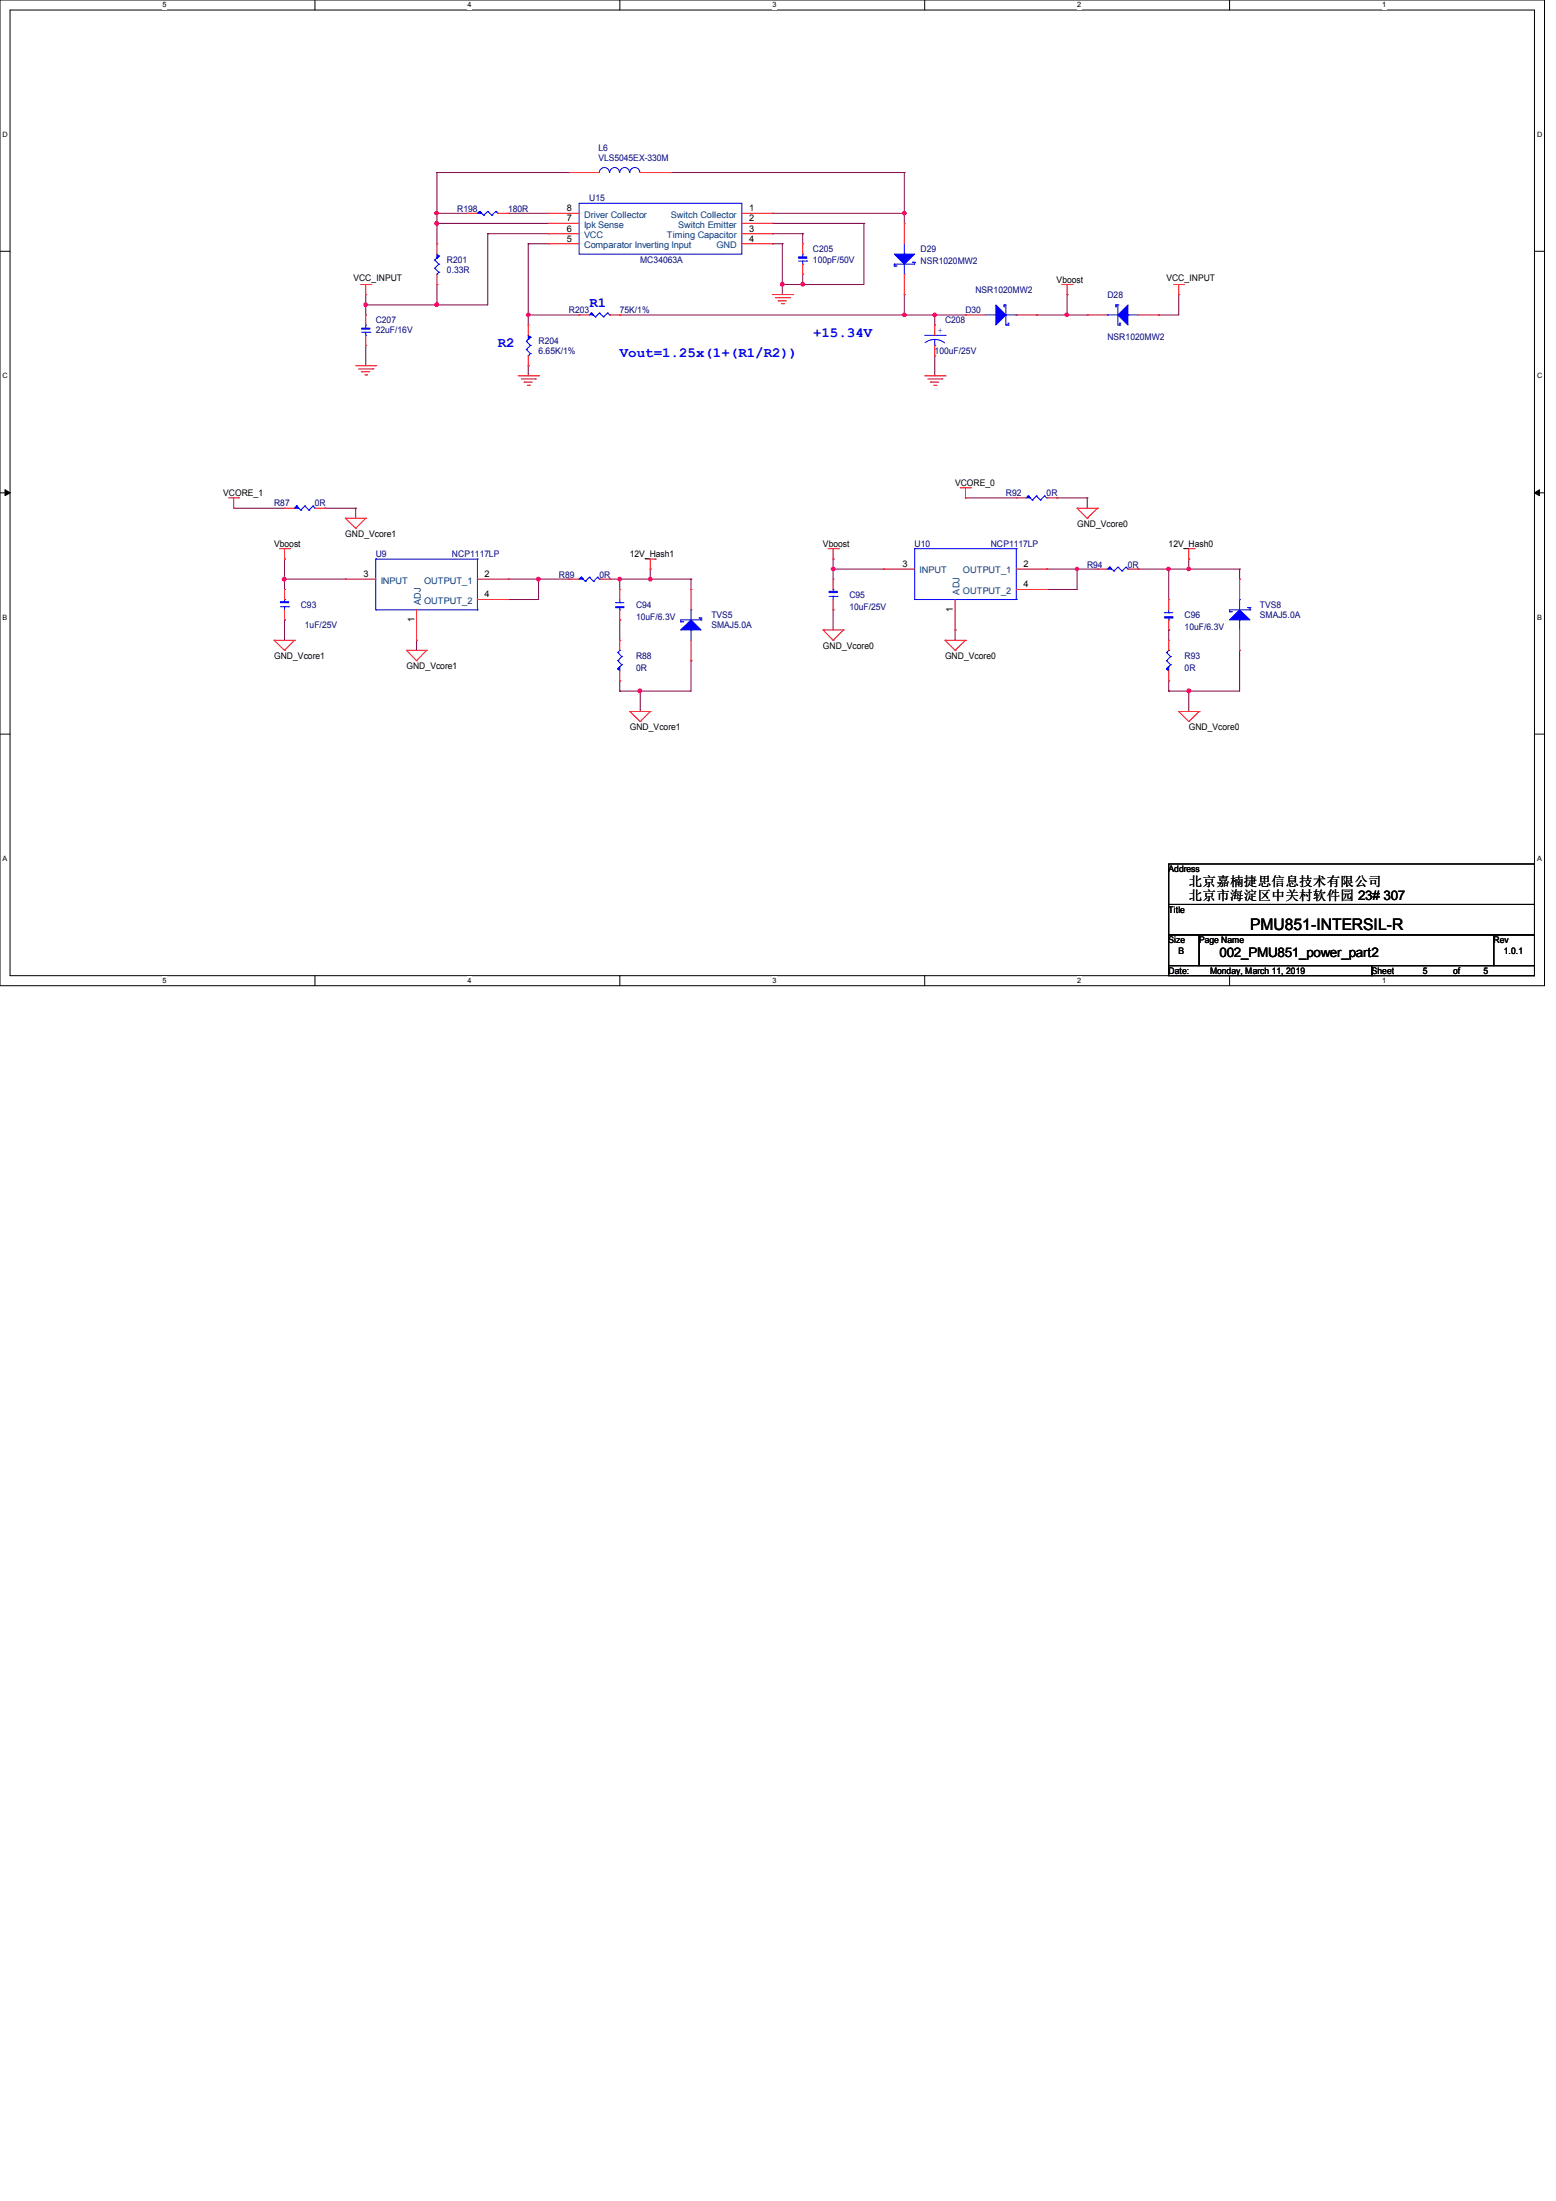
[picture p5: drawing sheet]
<svg xmlns="http://www.w3.org/2000/svg" width="210mm" height="297mm" viewBox="0 0 210 297" stroke-linecap="round" stroke-linejoin="round" font-family="sans-serif">
<path d="M0 0h208.4v133h-208.4zM1.4 1.4h205.7v130.3h-205.7z" fill="none" stroke="#000" stroke-width=".13"/>
<g fill="#fff">
<path d="M21.9 .1h.6v1.1h-.6z"/>
<path d="M21.9 131.8h.6v1.1h-.6z"/>
</g>
<path d="M42.5 0v1.4M42.5 131.7v1.3" fill="none" stroke="#000" stroke-width=".13"/>
<g fill="#fff">
<path d="M63.1 .1h.5v1.1h-.5z"/>
<path d="M63.1 131.8h.5v1.1h-.5z"/>
</g>
<path d="M83.7 0v1.4M83.7 131.7v1.3" fill="none" stroke="#000" stroke-width=".13"/>
<g fill="#fff">
<path d="M104.2 .1h.6v1.1h-.6z"/>
<path d="M104.2 131.8h.6v1.1h-.6z"/>
</g>
<path d="M124.8 0v1.4M124.8 131.7v1.3" fill="none" stroke="#000" stroke-width=".13"/>
<g fill="#fff">
<path d="M145.4 .1h.5v1.1h-.5z"/>
<path d="M145.4 131.8h.5v1.1h-.5z"/>
</g>
<path d="M165.9 0v1.4M165.9 131.7v1.3" fill="none" stroke="#000" stroke-width=".13"/>
<g fill="#fff">
<path d="M186.5 .1h.6v1.1h-.6z"/>
<path d="M186.5 131.8h.6v1.1h-.6z"/>
<path d="M.3 17.6h.8v1.1h-.8z"/>
<path d="M207.4 17.6h.8v1.1h-.8z"/>
<path d="M.3 50.2h.8v1.1h-.8z"/>
<path d="M207.4 50.2h.8v1.1h-.8z"/>
</g>
<path d="M0 33.9h1.4M207.1 33.9h1.3" fill="none" stroke="#000" stroke-width=".13"/>
<g fill="#fff">
<path d="M.3 82.8h.7v1.1h-.7z"/>
<path d="M207.4 82.8h.7v1.1h-.7z"/>
</g>
<path d="M0 66.5h1.4M207.1 66.5h1.3" fill="none" stroke="#000" stroke-width=".13"/>
<path d="M.7 66.1l.7 .4-.7 .4zM207.1 66.5l.7-.4v.8z" fill="#000" stroke="#000" stroke-width=".13"/>
<g fill="#fff">
<path d="M.3 115.3h.7v1.1h-.7z"/>
<path d="M207.4 115.3h.7v1.1h-.7z"/>
</g>
<path d="M0 99.1h1.4M207.1 99.1h1.3M157.7 116.6h49.4v5.4h-49.4zM157.7 122h49.4v4.2h-49.4zM157.7 126.2h4.1v4.1h-4.1zM157.7 130.3h27.5v1.4h-27.5zM161.8 126.2h39.8v4.1h-39.8zM185.2 130.3h21.9v1.4h-21.9zM201.6 126.2h5.5v4.1h-5.5z" fill="none" stroke="#000" stroke-width=".13"/>
<g fill="none" stroke="#800040" stroke-width=".13">
<path d="M49.4 39.8h.1M49.4 39.8v2.7M59 23.3h.1M59 30.1h.1M59 28.8h.1M59 38.4h.1M59 23.3h17.8M59 23.3v9.6M59 38.4v2.7M59 30.1h15M59 28.8h4.1M65.8 31.5h.1"/>
<path d="M65.8 31.5h8.2M65.8 31.5v9.6h-16.4M68.6 28.8h.1M68.6 28.8h5.4M71.3 32.9h.1M71.3 32.9v11M71.3 32.9h2.7M90.5 23.3h.1M90.5 23.3h31.5M104.2 28.8h.1M104.2 32.9h.1M104.2 30.1h.1"/>
<path d="M104.2 31.5h.1M104.2 30.1h12.4M104.2 28.8h17.8M104.2 31.5h4.1M104.2 32.9h1.4M105.6 38.4h.1M105.6 32.9h.1M105.6 32.9v6.9M108.3 37h.1M108.3 38.4h.1M108.3 31.5h.1M108.3 31.5v1.4"/>
<path d="M108.3 37v1.4M116.6 30.1h.1M116.6 30.1v8.3h-11M122 23.3h.1M122 28.8h.1M122 39.8h.1M122 23.3v6.8M122 39.8v2.7M144 39.8h.1M144 39.8v2.7M159.1 39.8h.1M159.1 39.8v2.7h-2.8"/>
<path d="M49.4 41.1h.1M49.4 46.6h.1M49.4 46.6v2.8M59 41.1h.1M71.3 42.5h.1M71.3 49.4h.1M71.3 42.5h6.8M71.3 49.4v1.3M83.7 42.5h.1M83.7 42.5h46.6M122 42.5h.1M126.2 48h.1"/>
<path d="M126.2 42.5h.1M126.2 42.5v1.4M126.2 48v2.7M139.9 42.5h.1M139.9 42.5h6.8M144 42.5h.1M156.3 42.5h.1M31.5 68.6h.1M31.5 68.6h6.9M38.4 75.4h.1M38.4 78.1h.1M38.4 78.1h8.2"/>
<path d="M38.4 75.4v4.1M43.9 68.6h.1M43.9 68.6h4.1M48 68.6h.1M48 68.6v1.3M68.6 78.1h.1M68.6 78.1h8.2M72.7 78.1h.1M72.7 78.1v2.8h-4.1M82.3 78.1h.1M82.3 78.1h11M83.7 78.1h.1"/>
<path d="M83.7 78.1v1.4M87.8 78.1h.1M87.8 76.8h.1M87.8 76.8v1.3M93.3 78.1h.1M93.3 78.1v1.4M112.4 75.4h.1M112.4 76.8h.1M112.4 76.8h6.9M112.4 75.4v2.7M130.3 67.2h.1M130.3 67.2h6.9"/>
<path d="M141.3 76.8h.1M141.3 79.5h.1M141.3 76.8h6.8M142.6 67.2h.1M142.6 67.2h4.1M145.4 76.8h.1M145.4 76.8v2.7h-4.1M146.7 67.2h.1M146.7 67.2v1.4M153.6 76.8h.1M153.6 76.8h13.7M157.7 76.8h.1"/>
<path d="M157.7 76.8v4.1M160.4 75.4h.1M160.4 76.8h.1M160.4 75.4v1.4M167.3 76.8h.1M167.3 76.8v1.3M38.4 83.7h.1M38.4 83.7v2.7M56.2 86.4h.1M56.2 86.4v1.4M68.6 80.9h.1M83.7 83.7h.1"/>
<path d="M83.7 91.9h.1M83.7 93.3h.1M83.7 83.7v2.7M83.7 91.9v1.4M86.4 93.3h.1M86.4 93.3v2.7M93.3 89.2h.1M93.3 89.2v4.1h-9.6M112.4 82.3h.1M112.4 82.3v2.7M128.9 85h.1M128.9 85v1.4"/>
<path d="M157.7 85h.1M157.7 93.3h.1M157.7 91.9h.1M157.7 85v1.4M157.7 91.9v1.4M160.4 93.3h.1M160.4 93.3v2.7M167.3 87.8h.1M167.3 87.8v5.5h-9.6"/>
</g>
<g fill="#f0f" stroke="#f0f" stroke-width=".13">
<circle cx="38.4" cy="78.1" r=".25"/>
<circle cx="87.8" cy="78.1" r=".25"/>
<circle cx="83.6" cy="78.1" r=".24"/>
<circle cx="72.6" cy="78.1" r=".25"/>
<circle cx="86.4" cy="93.2" r=".25"/>
<circle cx="145.4" cy="76.8" r=".23"/>
<circle cx="112.4" cy="76.8" r=".24"/>
<circle cx="157.7" cy="76.8" r=".24"/>
<circle cx="160.4" cy="93.2" r=".25"/>
<circle cx="160.5" cy="76.8" r=".24"/>
<circle cx="126.2" cy="42.5" r=".24"/>
<circle cx="58.9" cy="28.8" r=".24"/>
<circle cx="122.1" cy="28.8" r=".24"/>
<circle cx="58.9" cy="30.1" r=".25"/>
<circle cx="71.3" cy="42.5" r=".24"/>
<circle cx="105.6" cy="38.4" r=".25"/>
<circle cx="108.3" cy="38.4" r=".25"/>
<circle cx="122.1" cy="42.5" r=".24"/>
<circle cx="58.9" cy="41.1" r=".25"/>
<circle cx="49.3" cy="41.1" r=".24"/>
<circle cx="144" cy="42.5" r=".24"/>
</g>
<g fill="none" stroke="#f00" stroke-width=".13">
<path d="M48.7 38.4h1.3M49.4 39.8h.1M49.4 38.4v1.4M50 38.4h.1M59 32.9h.1M59 38.4h.1M59 32.9v1.4M59 37v1.4M63.1 28.8h.1M63.1 28.8h1.3M67.2 28.8h1.4M68.6 28.8h.1"/>
<path d="M74 28.8h.1M74 32.9h.1M74 31.5h.1M74 30.1h.1M74 28.8h4.1M74 30.1h4.1M74 31.5h4.1M74 32.9h4.1M76.8 23.3h.1M76.8 23.3h4.1M86.4 23.3h4.1M90.5 23.3h.1"/>
<path d="M100.1 28.8h4.1M100.1 30.1h4.1M100.1 31.5h4.1M100.1 32.9h4.1M104.2 28.8h.1M104.2 30.1h.1M104.2 31.5h.1M104.2 32.9h.1M104.2 39.8h2.8M107 39.8h.1M108.3 32.9h.1M108.3 37h.1"/>
<path d="M108.3 32.9v1.4M108.3 35.6v1.4M122 30.1h.1M122 39.8h.1M122 30.1v2.8M122 37v2.8M143.3 38.4h1.4M144 39.8h.1M144 38.4v1.4M144.7 38.4h.1M158.4 38.4h1.4M159.1 39.8h.1"/>
<path d="M159.1 38.4v1.4M159.8 38.4h.1M48 49.4h2.7M48.4 49.8h1.9M48.8 50.2h.1M48.8 50.2h1.1M49.2 50.6h.3M49.4 42.5h.1M49.4 46.6h.1M49.4 42.5v1.4M49.4 45.3v1.3M49.5 50.6h.1"/>
<path d="M50.3 49.8h.1M50.7 49.4h.1M69.9 50.7h2.8M70.4 51.1h1.9M70.7 51.6h.1M70.7 51.6h1.1M71.2 52h.3M71.3 43.9h.1M71.3 49.4h.1M71.3 43.9v1.4M71.3 48v1.4M71.5 52h.1"/>
<path d="M72.3 51.1h.1M72.7 50.7h.1M78.1 42.5h.1M78.1 42.5h1.4M82.3 42.5h1.4M83.7 42.5h.1M104.6 40.2h2M105 40.6h.1M105 40.6h1.1M105.5 41h.2M105.7 41h.1M106.6 40.2h.1"/>
<path d="M124.8 50.7h2.8M125.2 51.1h1.9M125.6 51.6h.1M125.6 51.6h1.1M126 52h.3M126.2 43.9h.1M126.2 48h.1M126.2 43.9v1.4M126.2 46.6v1.4M126.3 52h.1M127.1 51.1h.1M127.6 50.7h.1"/>
<path d="M130.3 42.5h.1M130.3 42.5h2.7M137.2 42.5h2.7M139.9 42.5h.1M146.7 42.5h.1M146.7 42.5h2.8M153.6 42.5h2.7M156.3 42.5h.1M30.9 67.2h1.3M31.5 68.6h.1M31.5 67.2v1.4M32.2 67.2h.1"/>
<path d="M37.7 74h1.4M38.4 75.4h.1M38.4 79.5h.1M38.4 68.6h.1M38.4 74v1.4M38.4 79.5v1.4M38.4 68.6h1.4M39.1 74h.1M42.5 68.6h1.4M43.9 68.6h.1M46.6 69.9h.1M46.6 78.1h.1"/>
<path d="M46.6 69.9h2.8M46.6 69.9l1.4 1.4M46.6 78.1h4.1M48 71.3h.1M49.4 69.9h.1M49.4 69.9l-1.4 1.4M64.4 78.1h4.2M68.6 78.1h.1M76.8 78.1h.1M76.8 78.1h1.3M80.9 78.1h1.4M82.3 78.1h.1"/>
<path d="M83.7 79.5h.1M83.7 79.5v1.4M87.1 75.4h1.3M87.8 76.8h.1M87.8 75.4v1.4M88.4 75.4h.1M93.3 79.5h.1M93.3 79.5v2.8M111.8 74h1.4M112.4 75.4h.1M112.4 78.1h.1M112.4 74v1.4"/>
<path d="M112.4 78.1v1.4M113.2 74h.1M119.3 76.8h.1M119.3 76.8h4.1M129.6 65.8h1.4M130.3 67.2h.1M130.3 65.8v1.4M131 65.8h.1M137.2 67.2h.1M137.2 67.2h1.3M137.2 76.8h4.1M137.2 79.5h4.1"/>
<path d="M141.3 76.8h.1M141.3 79.5h.1M141.3 67.2h1.3M142.6 67.2h.1M145.4 68.6h.1M145.4 68.6h2.7M145.4 68.6l1.3 1.3M146.7 69.9h.1M148.1 68.6h.1M148.1 76.8h.1M148.1 68.6l-1.4 1.3M148.1 76.8h1.4"/>
<path d="M152.2 76.8h1.4M153.6 76.8h.1M159.8 74h1.4M160.4 75.4h.1M160.4 74v1.4M161.2 74h.1M167.3 78.1h.1M167.3 78.1v2.8M37 86.4h.1M37 86.4h2.8M37 86.4l1.4 1.4M38.4 87.8h.1"/>
<path d="M38.4 83.7h.1M38.4 82.3v1.4M39.8 86.4h.1M39.8 86.4l-1.4 1.4M54.9 87.8h.1M54.9 87.8h2.7M54.9 87.8l1.3 1.4M56.2 89.2h.1M56.2 86.4h.1M56.2 82.3v4.1M57.6 87.8h.1M57.6 87.8l-1.4 1.4"/>
<path d="M64.4 80.9h4.2M68.6 80.9h.1M83.7 83.7h.1M83.7 91.9h.1M83.7 86.4h.1M83.7 82.3v1.4M83.7 86.4v1.4M83.7 90.5v1.4M85 96h.1M85 96h2.8M85 96l1.4 1.4M86.4 97.4h.1"/>
<path d="M87.8 96h.1M87.8 96l-1.4 1.4M93.3 89.2h.1M93.3 86.4v2.8M111.1 85h.1M111.1 85h2.7M111.1 85l1.3 1.4M112.4 86.4h.1M112.4 82.3h.1M112.4 80.9v1.4M113.8 85h.1M113.8 85l-1.4 1.4"/>
<path d="M127.6 86.4h.1M127.6 86.4h2.7M127.6 86.4l1.3 1.4M128.9 87.8h.1M128.9 85h.1M128.9 80.9v4.1M130.3 86.4h.1M130.3 86.4l-1.4 1.4M157.7 85h.1M157.7 80.9h.1M157.7 91.9h.1M157.7 86.4h.1"/>
<path d="M157.7 80.9v1.4M157.7 83.7v1.3M157.7 86.4v1.4M157.7 90.5v1.4M159.1 96h.1M159.1 96h2.7M159.1 96l1.3 1.4M160.4 97.4h.1M161.8 96h.1M161.8 96l-1.4 1.4M167.3 87.8h.1M167.3 85v2.8"/>
</g>
<g fill="none" stroke="#00f" stroke-width=".13">
<path d="M58.7 35.1h.1M58.7 36.2h.1M58.7 35.1l.5 .5M58.7 36.2l.5 .5M59 37h.1M59 34.3l.2 .2M59.2 34.5h.1M59.2 35.6h.1M59.2 36.7h.1M59.2 34.5l-.5 .6M59.2 35.6l-.5 .6M59.2 36.7l-.2 .3"/>
<path d="M64.7 28.5h.1M64.7 28.5l-.3 .3M64.7 28.5l.6 .5M65.3 29h.1M65.8 28.5h.1M65.8 28.5l-.5 .5M65.8 28.5l.6 .5M66.4 29h.1M66.9 28.5h.1M66.9 28.5l-.5 .5M66.9 28.5l.3 .3M67.2 28.8h.1"/>
<path d="M78.1 27.4h22v6.9h-22zM80.9 23.3a.68 .68 0 0 1 .7-.7 .68 .68 0 0 1 .7 .7M82.3 23.3a.66 .66 0 0 1 .7-.7 .66 .66 0 0 1 .6 .7M83.7 23.3a.66 .66 0 0 1 .6-.7 .66 .66 0 0 1 .7 .7M85 23.3a.68 .68 0 0 1 .7-.7 .68 .68 0 0 1 .7 .7M107.8 35.2h1.1M108.3 35.6h.1M108.3 34.3h.1M108.3 34.3v.4M108.3 35.2v.4M108.9 35.2h.1M120.7 35.9h.1"/>
<path d="M120.7 35.6h.1M120.7 35.6v.3M120.7 35.9h.2M120.9 35.9h.1M122 34.3h.1M122 37h.1M122 32.9v1.4M122 35.6v1.4M123.1 35.4h.1M123.1 35.4h.3M123.4 35.4h.1M123.4 35.4v.2h-2.7"/>
<path d="M48.8 44.8h1.1M49.4 45.3h.1M49.4 43.9h.1M49.4 43.9v.4M49.4 44.8v.5M49.9 44.8h.1M71 46.1h.1M71 47.2h.1M71 46.1l.6 .5M71 47.2l.6 .5M71.3 48h.1M71.3 45.3l.3 .2"/>
<path d="M71.6 45.5h.1M71.6 46.6h.1M71.6 47.7h.1M71.6 45.5l-.6 .6M71.6 46.6l-.6 .6M71.6 47.7l-.3 .3M79.8 42.2h.1M79.8 42.2l-.3 .3M79.8 42.2l.5 .6M80.3 42.8h.1M80.9 42.2h.1M80.9 42.2l-.6 .6"/>
<path d="M80.9 42.2l.5 .6M81.4 42.8h.1M82 42.2h.1M82 42.2l-.6 .6M82 42.2l.3 .3M82.3 42.5h.1M124.8 45.3h2.8M126.2 46.6h.1M126.2 45.8a2.14 2.14 0 0 1 1.3 .5M126.2 45.8a2.15 2.15 0 0 0-1.4 .4M126.2 45.8v.8M127.6 45.3h.1"/>
<path d="M133 42.5h1.4M134.4 42.5h.1M135.5 41.1h.1M135.5 41.4h.1M135.5 41.1h.3v2.8M135.5 41.1v.3M135.8 43.9h.1M135.8 43.9h.3M135.8 42.5h1.4M136.1 43.9h.1M136.1 43.6h.1M136.1 43.6v.3"/>
<path d="M137.2 42.5h.1M149.5 42.5h.1M149.5 42.5h1.4M150.6 41.1h.1M150.6 41.4h.1M150.6 41.1h.3M150.6 41.1v.3M150.9 41.1h.1M150.9 41.1v2.8h.2M151.1 43.9h.1M151.1 43.6h.1M151.1 43.6v.3"/>
<path d="M152.2 42.5h.1M152.2 42.5h1.4M40 68.3h.1M40 68.3l-.2 .3M40 68.3l.6 .5M40.6 68.8h.1M41.1 68.3h.1M41.1 68.3l-.5 .5M41.1 68.3l.6 .5M41.7 68.8h.1M42.2 68.3h.1M42.2 68.3l-.5 .5"/>
<path d="M42.2 68.3l.3 .3M42.5 68.6h.1M50.7 75.4h.1M50.7 75.4v6.9M50.7 75.4h13.7M64.4 75.4h.1M64.4 75.4v6.9M78.4 77.9h.1M78.4 77.9l-.3 .2M78.4 77.9l.6 .5M79 78.4h.1M79.5 77.9h.1"/>
<path d="M79.5 77.9l-.5 .5M79.5 77.9l.6 .5M80.1 78.4h.1M80.6 77.9h.1M80.6 77.9l-.5 .5M80.6 77.9l.3 .2M80.9 78.1h.1M112.4 79.5h.1M112.4 79.5v.3M123.4 74h.1M123.4 74v6.9M123.4 74h13.8"/>
<path d="M137.2 74h.1M137.2 74v6.9M138.8 66.9h.1M138.8 66.9l-.3 .3M138.8 66.9l.5 .6M139.3 67.5h.1M139.9 66.9h.1M139.9 66.9l-.6 .6M139.9 66.9l.5 .6M140.4 67.5h.1M141 66.9h.1M141 66.9l-.6 .6"/>
<path d="M141 66.9l.3 .3M141.3 67.2h.1M149.8 76.5h.1M149.8 76.5l-.3 .3M149.8 76.5l.5 .5M150.3 77h.1M150.9 76.5h.1M150.9 76.5l-.6 .5M150.9 76.5l.5 .5M151.4 77h.1M152 76.5h.1M152 76.5l-.6 .5"/>
<path d="M152 76.5l.2 .3M152.2 76.8h.1M37.8 81.9h1.1M38.4 81.9h.1M38.4 80.9h.1M38.4 80.9v.3M38.4 81.9v.4M38.9 81.9h.1M50.7 82.3h.1M50.7 82.3h13.7M64.4 82.3h.1M83.1 81.3h.1"/>
<path d="M83.1 81.3h1.1M83.4 90.3h.1M83.4 89.2h.1M83.4 88.1h.1M83.4 90.3l.3 .2M83.4 89.2l.5 .5M83.4 88.1l.5 .5M83.7 81.3h.1M83.7 82.3h.1M83.7 87.8h.1M83.7 80.9v.4M83.7 82v.3"/>
<path d="M83.7 87.8l-.3 .3M83.9 89.7h.1M83.9 88.6h.1M83.9 89.7l-.5 .6M83.9 88.6l-.5 .6M91.9 83.9h.1M91.9 83.9h.3M92.2 83.9h.1M93.3 85h.1M93.3 82.3h.1M93.3 82.3v1.4M93.3 85v1.4"/>
<path d="M94.4 83.4h.1M94.4 83.4h.2M94.6 83.4h.1M94.6 83.7h.1M94.6 83.4v.3M94.6 83.7h-2.7v.2M111.9 80.5h1.1M112.4 80.5h.1M112.4 80.5v.4M113 80.5h.1M123.4 80.9h.1M123.4 80.9h13.8"/>
<path d="M137.2 80.9h.1M157.2 82.7h.1M157.2 82.7h1.1M157.4 90.3h.1M157.4 89.2h.1M157.4 88.1h.1M157.4 90.3l.3 .2M157.4 89.2l.6 .5M157.4 88.1l.6 .5M157.7 82.7h.1M157.7 83.7h.1M157.7 87.8h.1"/>
<path d="M157.7 82.3v.4M157.7 83.4v.3M157.7 87.8l-.3 .3M158 89.7h.1M158 88.6h.1M158 89.7l-.6 .6M158 88.6l-.6 .6M165.9 82.5h.1M165.9 82.5h.3M166.2 82.5h.1M167.3 83.7h.1M167.3 80.9h.1"/>
<path d="M167.3 80.9v1.4M167.3 83.7v1.3M168.4 82h.1M168.4 82h.3M168.7 82h.1M168.7 82.3h.1M168.7 82.3h-2.8v.2M168.7 82v.3"/>
</g>
<g fill="#00f" stroke="#00f" stroke-width=".13">
<path d="M134.4 41.1l1.4 1.4-1.4 1.4z"/>
<path d="M120.7 34.3h2.7l-1.4 1.3z"/>
<path d="M91.9 85l1.4-1.3 1.3 1.3z"/>
<path d="M167.3 82.3l1.4 1.4h-2.8z"/>
<path d="M150.9 42.5l1.3-1.4v2.8z"/>
<path d="M64.4 28.8l.3-.3 .3 .3-.3-.3 .3 .3z" fill-rule="evenodd"/>
<path d="M71.3 45.3l.3 .2-.3 .3 .3-.3-.3 .3z" fill-rule="evenodd"/>
<path d="M59 34.3l.2 .2-.2 .3 .2-.3-.2 .3z" fill-rule="evenodd"/>
<path d="M78.1 78.1l.3-.2 .3 .2-.3-.2 .3 .2z" fill-rule="evenodd"/>
<path d="M79.8 42.2l.3 .3h-.6l.3-.3 .3 .3z" fill-rule="evenodd"/>
<path d="M107.8 34.7h1.1v.1h-1.1z" fill-rule="evenodd"/>
<path d="M83.1 81.9h1.1v.1h-1.1z" fill-rule="evenodd"/>
<path d="M48.8 44.3h1.1v.1h-1.1z" fill-rule="evenodd"/>
<path d="M37.8 81.2h1.1v.1h-1.1z" fill-rule="evenodd"/>
<path d="M157.2 83.2h1.1v.2h-1.1z" fill-rule="evenodd"/>
<path d="M138.5 67.2l.3-.3 .3 .3-.3-.3 .3 .3z" fill-rule="evenodd"/>
<path d="M111.9 79.8h1.1v.2h-1.1z" fill-rule="evenodd"/>
<path d="M40 68.3l.3 .3h-.5l.2-.3 .3 .3z" fill-rule="evenodd"/>
<path d="M157.4 90.3l.3-.3v.5l-.3-.2 .3-.3z" fill-rule="evenodd"/>
<path d="M83.7 90v.5l-.3-.2z" fill-rule="evenodd"/>
<path d="M149.5 76.8l.3-.3 .2 .3-.2-.3 .2 .3z" fill-rule="evenodd"/>
</g>
<text font-size="2.2" x="168.7" y="125.4">PMU851-INTERSIL-R</text>
<g font-size="1.9" fill="#00f">
<text x="79.5" y="41.4">R1</text>
<text x="67.2" y="46.9">R2</text>
<text x="109.7" y="45.5">+15.34V</text>
<text x="83.7" y="48.2">Vout=1.25x(1+(R1/R2))</text>
</g>
<g font-size="1.8">
<text x="160.4" y="119.5">北京嘉楠捷思信息技术有限公司</text>
<text x="160.4" y="121.5">北京市海淀区中关村软件园 23# 307</text>
<text x="164.6" y="129.2">002_PMU851_power_part2</text>
</g>
<g font-size="1.2" fill="#000080">
<text x="80.8" y="20.3">L6</text>
<text x="80.8" y="21.7">VLS5045EX-330M</text>
<text x="61.7" y="28.6">R198</text>
<text x="68.6" y="28.6">180R</text>
<text x="79.5" y="27.2">U15</text>
<text x="60.3" y="35.4">R201</text>
<text x="86.4" y="35.4">MC34063A</text>
<text x="109.7" y="34">C205</text>
<text x="109.7" y="35.4">100pF/50V</text>
<text x="124.2" y="34">D29</text>
<text x="124.2" y="35.7">NSR1020MW2</text>
<text x="60.3" y="36.8">0.33R</text>
<text x="131.6" y="39.5">NSR1020MW2</text>
<text x="149.5" y="40.2">D28</text>
<text x="50.7" y="43.6">C207</text>
<text x="50.7" y="45">22uF/16V</text>
<text x="72.7" y="46.4">R204</text>
<text x="72.7" y="47.8">6.65K/1%</text>
<text x="76.8" y="42.3">R203</text>
<text x="83.6" y="42.3">75K/1%</text>
<text x="126.1" y="47.8">100uF/25V</text>
<text x="127.5" y="43.6">C208</text>
<text x="130.3" y="42.3">D30</text>
<text x="149.5" y="45.8">NSR1020MW2</text>
<text x="37" y="68.3">R87</text>
<text x="42.5" y="68.3">0R</text>
<text x="135.8" y="67">R92</text>
<text x="141.3" y="67">0R</text>
<text x="50.7" y="75.2">U9</text>
<text x="61" y="75.2">NCP1117LP</text>
<text x="75.4" y="77.9">R89</text>
<text x="80.9" y="77.9">0R</text>
<text x="123.4" y="73.8">U10</text>
<text x="133.7" y="73.8">NCP1117LP</text>
<text x="146.7" y="76.6">R94</text>
<text x="152.2" y="76.6">0R</text>
<text x="40.6" y="82">C93</text>
<text x="85.8" y="82">C94</text>
<text x="85.8" y="83.7">10uF/6.3V</text>
<text x="96" y="83.4">TVS5</text>
<text x="114.6" y="80.7">C95</text>
<text x="114.6" y="82.3">10uF/25V</text>
<text x="159.9" y="83.4">C96</text>
<text x="170" y="82">TVS8</text>
<text x="170" y="83.4">SMAJ5.0A</text>
<text x="41.1" y="84.8">1uF/25V</text>
<text x="85.8" y="88.9">R88</text>
<text x="96" y="84.8">SMAJ5.0A</text>
<text x="159.9" y="85">10uF/6.3V</text>
<text x="159.9" y="88.9">R93</text>
<text x="85.8" y="90.6">0R</text>
<text x="159.9" y="90.6">0R</text>
</g>
<g font-size="1.2">
<text x="76.5" y="28.5">8</text>
<text x="76.5" y="29.8">7</text>
<text x="101.1" y="28.5">1</text>
<text x="101.1" y="29.8">2</text>
<text x="76.5" y="32.6">5</text>
<text x="76.5" y="31.2">6</text>
<text x="101.1" y="31.2">3</text>
<text x="101.1" y="32.6">4</text>
<text x="47.7" y="37.9">VCC_INPUT</text>
<text x="142.6" y="38.1">Vboost</text>
<text x="157.4" y="37.9">VCC_INPUT</text>
<text x="128.9" y="65.6">VCORE_0</text>
<text x="30.1" y="67">VCORE_1</text>
<text x="145.4" y="71.1">GND_Vcore0</text>
<text x="37" y="73.8">Vboost</text>
<text x="46.6" y="72.4">GND_Vcore1</text>
<text x="49.1" y="77.9">3</text>
<text x="65.4" y="77.9">2</text>
<text x="85" y="75.2">12V_Hash1</text>
<text x="111.1" y="73.8">Vboost</text>
<text x="121.8" y="76.5">3</text>
<text x="138.1" y="76.5">2</text>
<text x="157.7" y="73.8">12V_Hash0</text>
<text x="55.9" y="83.9" transform="rotate(-90 55.9 83.9)">1</text>
<text x="65.4" y="80.6">4</text>
<text x="128.6" y="82.5" transform="rotate(-90 128.6 82.5)">1</text>
<text x="138.1" y="79.2">4</text>
<text x="37" y="88.9">GND_Vcore1</text>
<text x="111.1" y="87.5">GND_Vcore0</text>
<text x="127.5" y="88.9">GND_Vcore0</text>
<text x="54.9" y="90.3">GND_Vcore1</text>
<text x="85" y="98.5">GND_Vcore1</text>
<text x="160.4" y="98.5">GND_Vcore0</text>
<text x="157.7" y="117.7">Address</text>
<text x="157.7" y="123.2">Title</text>
<text x="157.7" y="127.3">Size</text>
<text x="157.7" y="131.4">Date:</text>
<text x="159.1" y="128.7">B</text>
<text x="161.8" y="127.3">Page Name</text>
<text x="163.3" y="131.4">Monday, March 11, 2019</text>
<text x="185.1" y="131.4">Sheet</text>
<text x="192" y="131.4">5</text>
<text x="196.1" y="131.4">of</text>
<text x="200.2" y="131.4">5</text>
<text x="201.6" y="127.3">Rev</text>
<text x="203" y="128.7">1.0.1</text>
</g>
<g font-size="1.2" fill="#004080">
<text x="78.8" y="29.4">Driver Collector</text>
<text x="90.5" y="29.4">Switch Collector</text>
<text x="78.8" y="33.5">Comparator Inverting Input</text>
<text x="78.8" y="32.1">VCC</text>
<text x="78.8" y="30.7">Ipk Sense</text>
<text x="90" y="32.1">Timing Capacitor</text>
<text x="91.5" y="30.7">Switch Emitter</text>
<text x="96.7" y="33.5">GND</text>
<text x="124.1" y="77.4">INPUT</text>
<text x="130" y="77.4">OUTPUT_1</text>
<text x="51.4" y="78.7">INPUT</text>
<text x="56.8" y="81.6" transform="rotate(-90 56.8 81.6)">ADJ</text>
<text x="57.2" y="78.7">OUTPUT_1</text>
<text x="57.2" y="81.5">OUTPUT_2</text>
<text x="129.5" y="80.2" transform="rotate(-90 129.5 80.2)">ADJ</text>
<text x="130" y="80.1">OUTPUT_2</text>
</g>
<text font-size="1.2" fill="#00f" x="126.6" y="44.9">+</text>
<g font-size="1">
<text x="21.9" y="1">5</text>
<text x="63.1" y="1">4</text>
<text x="104.2" y="1">3</text>
<text x="145.4" y="1">2</text>
<text x="186.5" y="1">1</text>
<text x=".3" y="18.5">D</text>
<text x="207.5" y="18.5">D</text>
<text x=".3" y="51">C</text>
<text x="207.5" y="51">C</text>
<text x=".3" y="83.6">B</text>
<text x="207.5" y="83.6">B</text>
<text x=".3" y="116.2">A</text>
<text x="207.5" y="116.2">A</text>
<text x="21.9" y="132.7">5</text>
<text x="63.1" y="132.7">4</text>
<text x="104.2" y="132.7">3</text>
<text x="145.4" y="132.7">2</text>
<text x="186.5" y="132.7">1</text>
</g>
</svg>
